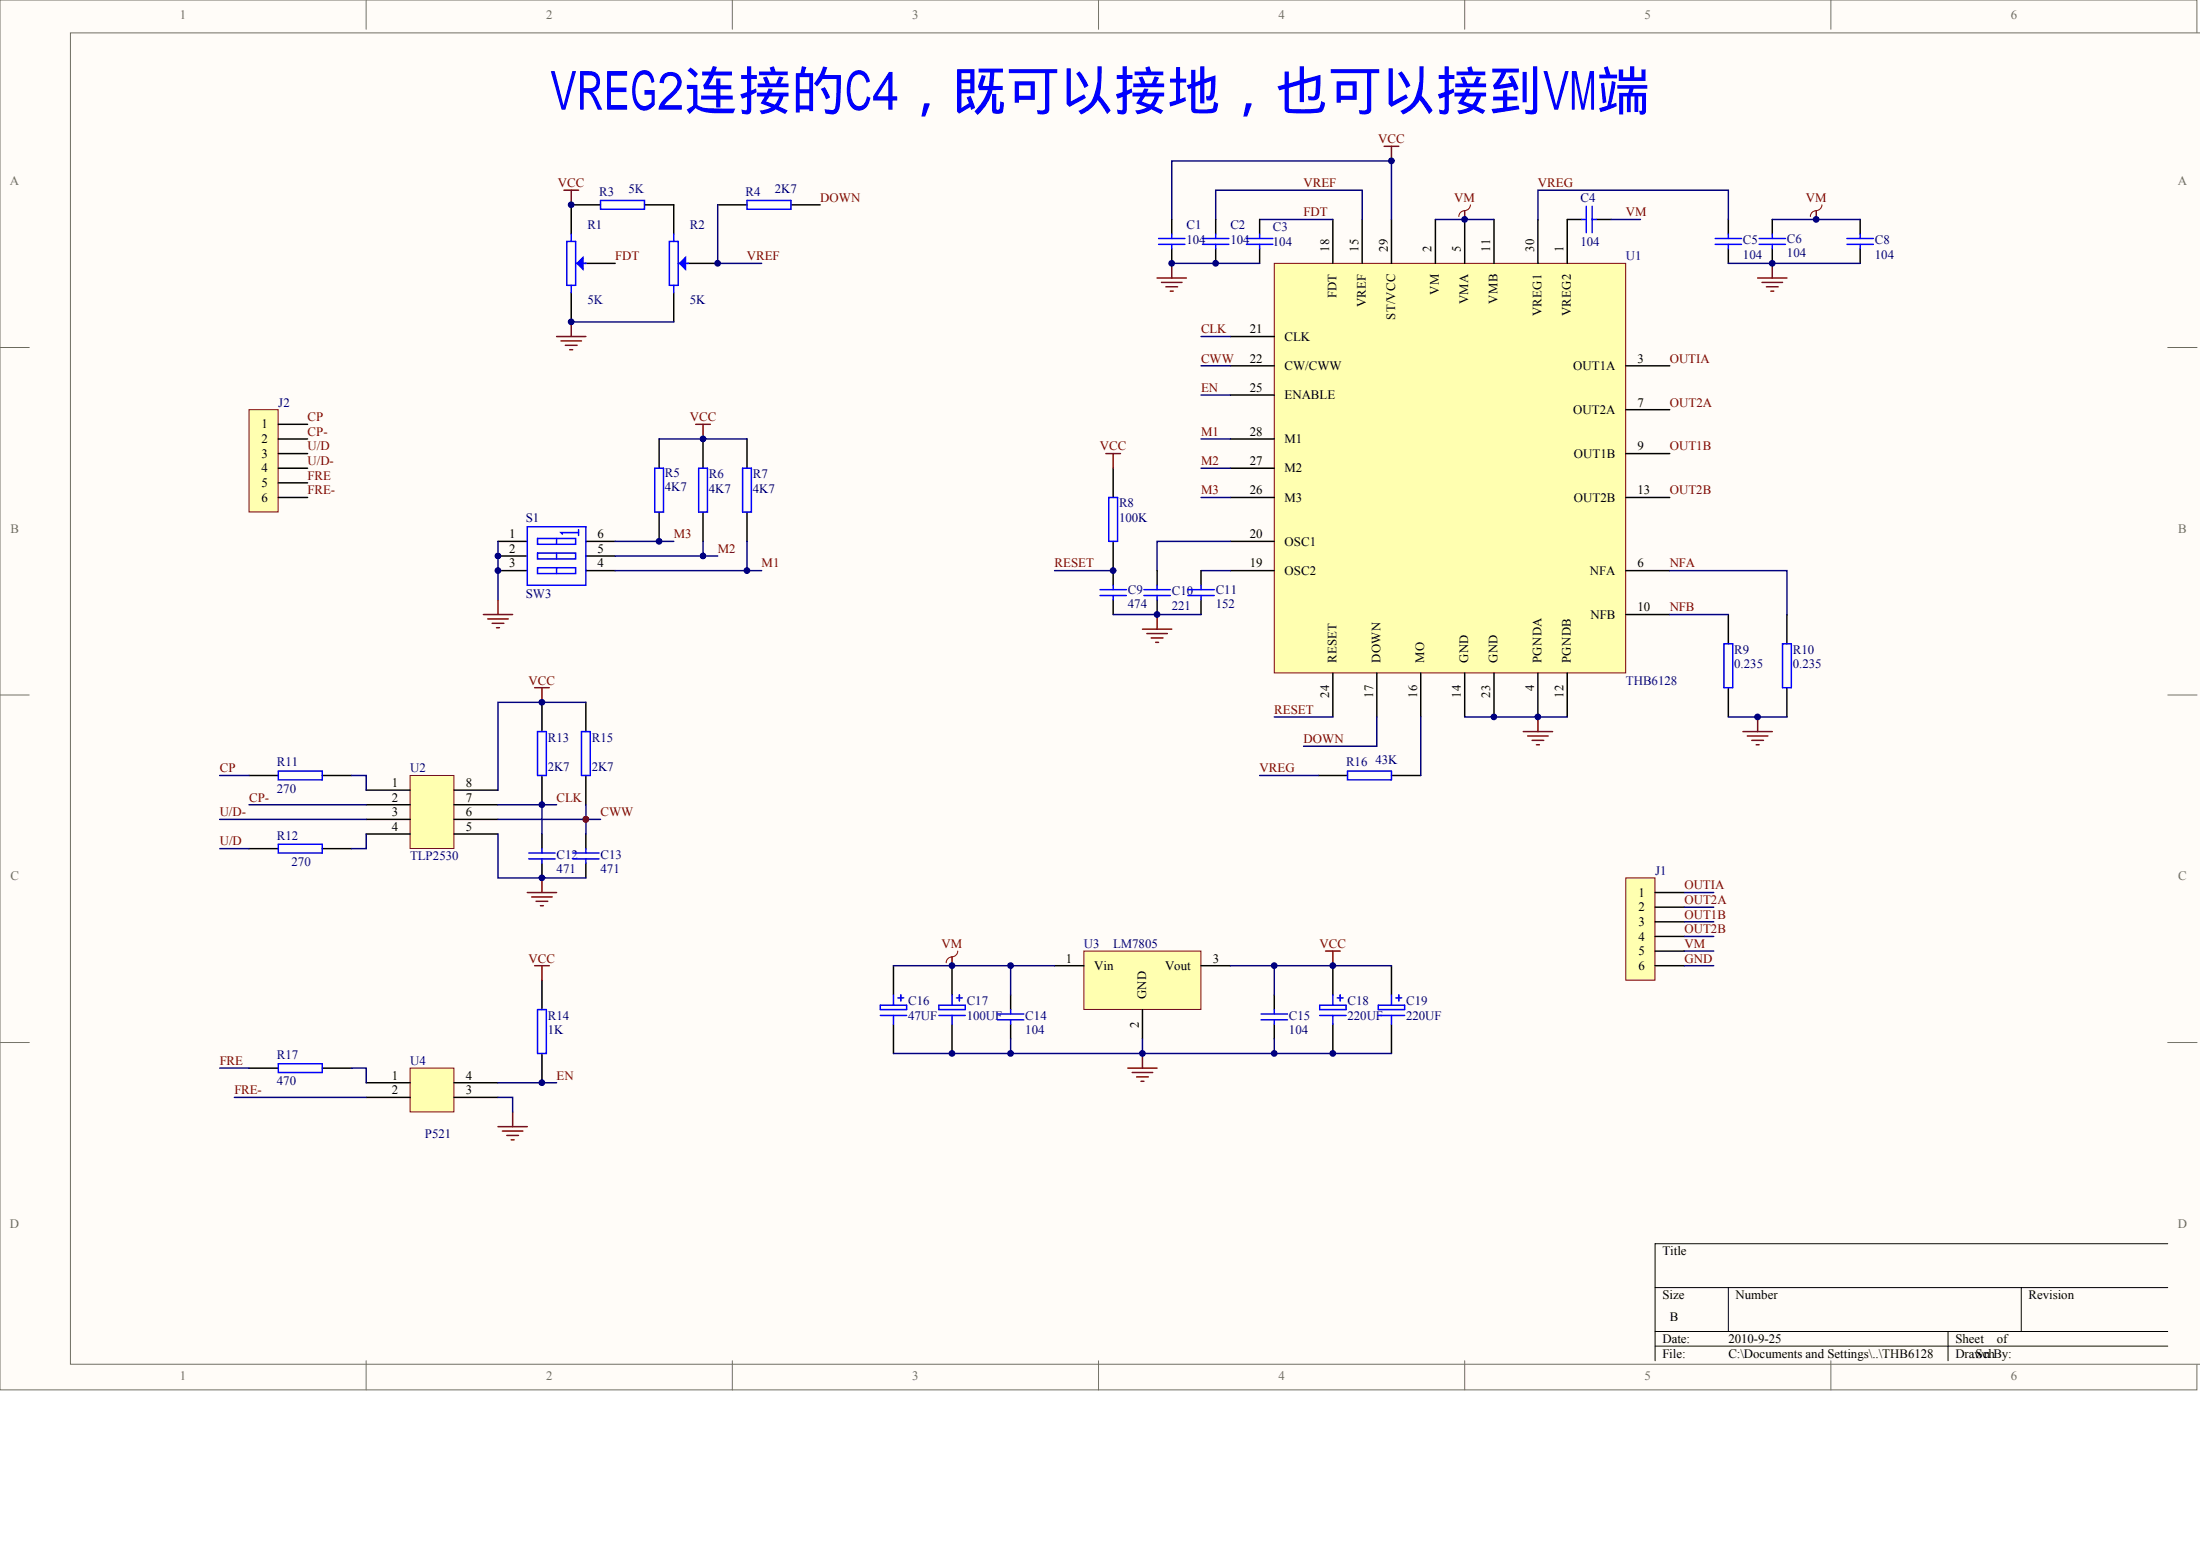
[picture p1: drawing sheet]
<svg xmlns="http://www.w3.org/2000/svg" width="840mm" height="594mm" viewBox="0 0 840 594" stroke-linecap="round" stroke-linejoin="round" font-family="sans-serif">
<g fill="#fffcf8" stroke="#716f64" stroke-width=".38">
<path d="M0 0h838.4v530.3h-838.4z"/>
<path d="M26.9 12.6h812.8v507.9h-812.8z"/>
</g>
<g fill="none" stroke="#716f64" stroke-width=".38">
<path d="M139.7 0v11.2M279.5 0v11.2M419.2 0v11.2M559 0v11.2M698.7 0v11.2M0 132.6h11.2M827.3 132.6h11.2M0 265.2h11.2M827.3 265.2h11.2M0 397.8h11.2M827.3 397.8h11.2M139.7 519.2v11.2"/>
<path d="M279.5 519.2v11.2M419.2 519.2v11.2M559 519.2v11.2M698.7 519.2v11.2"/>
</g>
<path d="M827.3 474.5h-195.6v44.7M631.7 491.3h195.6M659.6 491.3v16.7M771.4 491.3v16.7M631.7 508h195.6M631.7 513.6h195.6M743.5 508v11.2" fill="none" stroke="#000" stroke-width=".38"/>
<circle cx="223.6" cy="312.6" r="1.09" fill="#000080" stroke="#000080" stroke-width=".38"/>
<path d="M486.3 100.5h134.1v156.3h-134.1z" fill="#ffffb0" stroke="#800000" stroke-width=".38"/>
<g fill="none" stroke="#000" stroke-width=".56">
<path d="M229.2 78.2h-11.2v11.1M246 78.2h11.1v11.1M273.9 78.2h11.2M301.9 78.2h11.1M447.2 83.7v5.6M447.2 94.9v5.6M464 83.7v5.6M464 94.9v5.6M480.7 83.7v5.6M480.7 94.9v5.6M508.7 83.7v16.8M519.9 83.7v16.8"/>
<path d="M531 83.7v16.8M547.8 83.7v16.8M559 83.7v16.8M570.2 83.7v16.8M586.9 83.7v16.8M603.7 83.7h-5.6v16.8M609.3 83.7h5.6M659.6 83.7v5.6M659.6 94.9v5.6M676.4 83.7v5.6M676.4 94.9v5.6M709.9 83.7v5.6"/>
<path d="M709.9 94.9v5.6M218 111.7v11.1M223.6 100.5h11.2M257.1 111.7v11.1M262.7 100.5h11.2M469.6 139.6h16.7M469.6 128.4h16.7M620.5 139.6h16.7M469.6 150.7h16.7M620.5 156.3h16.7M251.5 167.5v11.2M268.3 167.5v11.2"/>
<path d="M285.1 167.5v11.2M424.8 178.7v11.1M469.6 178.7h16.7M469.6 167.5h16.7M620.5 173.1h16.7M251.5 195.4v11.2M268.3 195.4v11.2M285.1 195.4v11.2M469.6 189.8h16.7M620.5 189.8h16.7M190.1 217.7h11.1M190.1 206.6h11.1"/>
<path d="M190.1 212.1h11.1M223.6 217.7h11.2M223.6 206.6h11.2M223.6 212.1h11.2M424.8 206.6v16.7M441.6 217.7v5.6M458.4 217.7v5.6M469.6 217.7h16.7M469.6 206.6h16.7M620.5 217.7h16.7M424.8 228.9v5.6M441.6 228.9v5.6"/>
<path d="M458.4 228.9v5.6M620.5 234.5h16.7M659.6 234.5v11.1M682 234.5v11.1M508.7 256.8v16.8M525.4 256.8v16.8M542.2 256.8v16.8M559 256.8v16.8M570.2 256.8v16.8M586.9 256.8v16.8M598.1 256.8v16.8M659.6 262.4v11.2"/>
<path d="M682 262.4v11.2M503.1 295.9h11.2M531 295.9h11.2"/>
</g>
<g fill="none" stroke="#00f" stroke-width=".56">
<path d="M229.2 76.5h16.8v3.3h-16.8zM285.1 76.5h16.8v3.3h-16.8zM605.4 78.7v10.1M607.6 78.7v10.1M216.3 92.1h3.4v16.8h-3.4zM218 89.3v2.8M255.5 92.1h3.3v16.8h-3.3zM257.1 89.3v2.8M442.2 93.2h10M442.2 91h10M447.2 89.3v1.7M447.2 93.2v1.7"/>
<path d="M458.9 93.2h10.1M458.9 91h10.1M464 89.3v1.7M464 93.2v1.7M475.7 93.2h10.1M475.7 91h10.1M480.7 89.3v1.7M480.7 93.2v1.7M603.7 83.7h1.7M607.6 83.7h1.7M654.6 93.2h10M654.6 91h10"/>
<path d="M659.6 89.3v1.7M659.6 93.2v1.7M671.3 93.2h10.1M671.3 91h10.1M676.4 89.3v1.7M676.4 93.2v1.7M704.9 93.2h10M704.9 91h10M709.9 89.3v1.7M709.9 93.2v1.7M218 108.9v2.8M219.7 100.5h3.9"/>
<path d="M257.1 108.9v2.8M258.8 100.5h3.9M249.9 178.7h3.3v16.7h-3.3zM266.6 178.7h3.4v16.7h-3.4zM283.4 178.7h3.4v16.7h-3.4zM423.2 189.8h3.3v16.8h-3.3zM201.2 201h22.4v22.3h-22.4zM205.1 205.4h14.6v2.3h-14.6zM205.1 211h14.6v2.3h-14.6zM205.1 216.6h14.6v2.2h-14.6zM212.4 205.4v2.3M212.4 211v2.3"/>
<path d="M212.4 216.6v2.2M220.8 202.1v2.2M220.8 203.2h-6.7l.6 .6M419.8 227.2h10.1M419.8 225h10.1M424.8 223.3v1.7M424.8 227.2v1.7M436.6 227.2h10M436.6 225h10M441.6 223.3v1.7M441.6 227.2v1.7M453.3 227.2h10.1"/>
<path d="M453.3 225h10.1M458.4 223.3v1.7M458.4 227.2v1.7M657.9 245.6h3.4v16.8h-3.4zM680.3 245.6h3.3v16.8h-3.3zM514.3 294.2h16.7v3.4h-16.7z"/>
</g>
<g fill="#00f" stroke="#00f" stroke-width=".56">
<path d="M220.2 100.5l2.3-2.2v4.4z"/>
<path d="M259.4 100.5l2.2-2.2v4.4z"/>
</g>
<g fill="none" stroke="#800000" stroke-width=".56">
<path d="M528.2 55.8h5.6M531 55.8v5.6M215.2 72.6h5.6M218 72.6v5.6M559 80.4v3.3M693.1 80.4v3.3M441.6 106.1h11.2M443.3 107.7h7.8M445 109.4h4.4M446.6 111.1h1.1M447.2 100.5v5.6M670.8 106.1h11.2"/>
<path d="M672.5 107.7h7.8M674.1 109.4h4.5M675.8 111.1h1.1M676.4 100.5v5.6M212.4 128.4h11.2M214.1 130.1h7.8M215.8 131.8h4.4M217.4 133.4h1.2M218 122.8v5.6M265.5 161.9h5.6M268.3 161.9v5.6M422 173.1h5.6"/>
<path d="M424.8 173.1v5.6M184.5 234.5h11.1M186.1 236.2h7.9M187.8 237.8h4.5M189.5 239.5h1.1M190.1 228.9v5.6M441.6 234.5v5.6M436 240.1h11.2M437.7 241.7h7.8M439.4 243.4h4.4M441 245.1h1.2M581.3 279.1h11.2"/>
<path d="M586.9 273.6v5.5M665.2 279.1h11.2M670.8 273.6v5.5M583 280.8h7.9M584.7 282.5h4.5M586.4 284.2h1.1M666.9 280.8h7.8M668.5 282.5h4.5M670.2 284.2h1.1M206.8 335v5.6M201.2 340.6h11.2M202.9 342.2h7.8"/>
<path d="M204.6 343.9h4.5M206.3 345.6h1.1"/>
</g>
<g fill="none" stroke="#000080" stroke-width=".56">
<path d="M447.2 83.7v-22.3h83.8v22.3M464 83.7v-11.1h55.9v11.1M480.7 83.7h28M547.8 83.7h22.4M586.9 83.7v-11.1h72.7v11.1M676.4 83.7h33.5M447.2 100.5h33.5M659.6 100.5h50.3M218 122.8h39.1M251.5 167.5h33.6M458.4 167.5h11.2M458.4 178.7h11.2"/>
<path d="M458.4 189.8h11.2M190.1 206.6v22.3M234.8 206.6h22.3M234.8 212.1h39.1M234.8 217.7h55.9M268.3 206.6v5.5M285.1 206.6v11.1M402.5 217.7h22.3M458.4 217.7h11.2M469.6 206.6h-28v11.1M637.2 217.7h44.8v16.8M424.8 234.5h33.6"/>
<path d="M637.2 234.5h22.4M486.3 273.6h22.4M525.4 273.6v11.1h-27.9M559 273.6h39.1M659.6 273.6h22.4"/>
</g>
<path d="M561.2 78.2l-.7 1.5-1.5 .6M695.3 78.2l-.6 1.5-1.6 .6M559 80.4a2.21 2.21 0 0 0-2.2 2.2M693.1 80.4a2.21 2.21 0 0 0-2.2 2.2" fill="none" stroke="#800000" stroke-width=".38"/>
<path d="M156.5 295.9h16.7v27.8h-16.7z" fill="#ffffb0" stroke="#800000" stroke-width=".38"/>
<path d="M139.7 301.5h16.8M139.7 307.1h16.8M139.7 312.6h16.8M139.7 318.2h16.8M173.3 301.5h16.8M173.3 307.1h16.8M173.3 312.6h16.8M173.3 318.2h16.8" fill="none" stroke="#000" stroke-width=".56"/>
<path d="M156.5 407.5h16.7v16.7h-16.7z" fill="#ffffb0" stroke="#800000" stroke-width=".38"/>
<g fill="none" stroke="#000" stroke-width=".56">
<path d="M206.8 268v11.1M223.6 268v11.1M95 295.9h11.2M123 295.9h11.2M206.8 295.9v11.2M223.6 295.9v11.2M206.8 318.2v5.6M223.6 318.2v5.6M95 323.8h11.2M123 323.8h11.2M206.8 329.4v5.6M223.6 329.4v5.6"/>
<path d="M206.8 374v11.2M95 407.5h11.2M123 407.5h11.2M139.7 413.1h16.8M139.7 418.7h16.8M173.3 413.1h16.8M173.3 418.7h16.8M206.8 402v11.1"/>
</g>
<g fill="none" stroke="#00f" stroke-width=".56">
<path d="M205.1 279.1h3.4v16.8h-3.4zM221.9 279.1h3.4v16.8h-3.4zM106.2 294.2h16.8v3.4h-16.8zM106.2 322.1h16.8v3.4h-16.8zM201.8 325.5h10.1M201.8 327.7h10.1M206.8 323.8v1.7M206.8 327.7v1.7M218.6 325.5h10M218.6 327.7h10M223.6 323.8v1.7M223.6 327.7v1.7"/>
<path d="M205.1 385.2h3.4v16.8h-3.4zM106.2 405.9h16.8v3.3h-16.8z"/>
</g>
<g fill="none" stroke="#000080" stroke-width=".56">
<path d="M458.4 128.4h11.2M458.4 139.6h11.2M458.4 150.7h11.2M223.6 268h-33.5v33.5M83.8 295.9h11.2M134.2 295.9h5.5v5.6M83.8 312.6h55.9M95 307.1h44.7M139.7 318.2v5.6h-5.5M190.1 318.2v16.8h33.5M190.1 312.6h39.1M190.1 307.1h22.3"/>
<path d="M206.8 307.1v11.1M223.6 307.1v11.1M83.8 323.8h11.2M83.8 407.5h11.2M89.4 418.7h50.3M134.2 407.5h5.5v5.6M190.1 418.7h5.5v5.6M190.1 413.1h22.3"/>
</g>
<path d="M204 262.4h5.6M206.8 262.4v5.6M204 368.5h5.6M206.8 368.5v5.5M190.1 429.9h11.1M191.7 431.6h7.9M193.4 433.2h4.5M195.1 434.9h1.1M195.6 424.3v5.6" fill="none" stroke="#800000" stroke-width=".56"/>
<circle cx="223.6" cy="312.6" r="1.09" fill="#800000" stroke="#800000" stroke-width=".38"/>
<path d="M95 156.3h11.2v39h-11.2z" fill="#ffffb0" stroke="#800000" stroke-width=".38"/>
<path d="M106.2 161.9h11.2M106.2 167.5h11.2M106.2 173.1h11.2M106.2 178.7h11.2M106.2 184.2h11.2M106.2 189.8h11.2" fill="none" stroke="#000" stroke-width=".56"/>
<path d="M620.5 335h11.1v39h-11.1z" fill="#ffffb0" stroke="#800000" stroke-width=".38"/>
<path d="M631.7 340.6h11.1M631.7 346.1h11.1M631.7 351.7h11.1M631.7 357.3h11.1M631.7 362.9h11.1M631.7 368.5h11.1" fill="none" stroke="#000" stroke-width=".56"/>
<path d="M413.7 362.9h44.6v22.3h-44.6z" fill="#ffffb0" stroke="#800000" stroke-width=".38"/>
<g fill="none" stroke="#000" stroke-width=".56">
<path d="M341 368.5v11.1M363.3 368.5v11.1M385.7 379.6v5.6M402.5 368.5h11.2M458.4 368.5h11.2M486.3 379.6v5.6M508.7 368.5v11.1M531 368.5v11.1M341 390.8v11.2M363.3 390.8v11.2M385.7 390.8v5.6M436 385.2v11.2"/>
<path d="M486.3 390.8v5.6M508.7 390.8v11.2M531 390.8v11.2"/>
</g>
<g fill="none" stroke="#00f" stroke-width=".56">
<path d="M341 379.6v3.9M343.8 379.6v2.3M363.3 379.6v3.9M366.1 379.6v2.3M508.7 379.6v3.9M511.5 379.6v2.3M531 379.6v3.9M533.8 379.6v2.3M336 383.5h10v1.7h-10zM336 387.4h10M341 387.4v3.4M342.7 380.7h2.2"/>
<path d="M358.3 387.4h10.1M358.3 383.5h10.1v1.7h-10.1zM363.3 387.4v3.4M365 380.7h2.3M380.7 389.1h10M380.7 386.9h10M385.7 385.2v1.7M385.7 389.1v1.7M481.3 389.1h10.1M481.3 386.9h10.1M486.3 385.2v1.7M486.3 389.1v1.7"/>
<path d="M503.6 387.4h10.1M503.6 383.5h10.1v1.7h-10.1zM508.7 387.4v3.4M510.4 380.7h2.2M526 387.4h10.1M526 383.5h10.1v1.7h-10.1zM531 387.4v3.4M532.7 380.7h2.3"/>
</g>
<g fill="none" stroke="#000080" stroke-width=".56">
<path d="M273.9 78.2v22.3h16.8M614.9 83.7h11.2M542.2 273.6v22.3M480.7 295.9h22.4M642.8 357.3h11.2M642.8 351.7h11.2M642.8 346.1h11.2M642.8 340.6h11.2M341 368.5h61.5M385.7 368.5v11.1M469.6 368.5h61.4M486.3 368.5v11.1"/>
<path d="M642.8 368.5h11.2M642.8 362.9h11.2M385.7 396.4v5.6M436 396.4v5.6M486.3 396.4v5.6M341 402h190"/>
</g>
<path d="M363.3 365.1v3.4M505.9 362.9h5.6M508.7 362.9v5.6M430.4 407.5h11.2M432.1 409.2h7.8M433.8 410.9h4.4M435.5 412.6h1.1M436 402v5.5" fill="none" stroke="#800000" stroke-width=".56"/>
<path d="M363.3 365.1a2.21 2.21 0 0 0-2.2 2.3M365.5 362.9l-.6 1.5-1.6 .7" fill="none" stroke="#800000" stroke-width=".38"/>
<g fill="#000080" stroke="#000080" stroke-width=".38">
<circle cx="190" cy="217.7" r="1.09"/>
<circle cx="190" cy="212.1" r="1.09"/>
<circle cx="206.8" cy="413.1" r="1.09"/>
<circle cx="206.8" cy="334.9" r="1.09"/>
<circle cx="206.8" cy="307" r="1.09"/>
<circle cx="206.8" cy="267.9" r="1.09"/>
<circle cx="218" cy="122.8" r="1.09"/>
<circle cx="218" cy="78.1" r="1.09"/>
<circle cx="251.5" cy="206.5" r="1.09"/>
<circle cx="268.3" cy="212.1" r="1.09"/>
<circle cx="268.3" cy="167.5" r="1.09"/>
<circle cx="273.9" cy="100.5" r="1.09"/>
<circle cx="285.1" cy="217.7" r="1.09"/>
<circle cx="363.3" cy="401.9" r="1.09"/>
<circle cx="363.3" cy="368.4" r="1.09"/>
<circle cx="385.7" cy="401.9" r="1.09"/>
<circle cx="385.7" cy="368.4" r="1.09"/>
<circle cx="424.8" cy="217.7" r="1.09"/>
<circle cx="436" cy="401.9" r="1.09"/>
<circle cx="441.6" cy="234.5" r="1.09"/>
<circle cx="447.2" cy="100.5" r="1.09"/>
<circle cx="463.9" cy="100.5" r="1.09"/>
<circle cx="486.3" cy="401.9" r="1.09"/>
<circle cx="486.3" cy="368.4" r="1.09"/>
<circle cx="508.7" cy="401.9" r="1.09"/>
<circle cx="508.7" cy="368.4" r="1.09"/>
<circle cx="531" cy="61.4" r="1.09"/>
<circle cx="559" cy="83.7" r="1.09"/>
<circle cx="570.1" cy="273.5" r="1.09"/>
<circle cx="586.9" cy="273.5" r="1.09"/>
<circle cx="670.8" cy="273.5" r="1.09"/>
<circle cx="676.3" cy="100.5" r="1.09"/>
<circle cx="693.1" cy="83.7" r="1.09"/>
</g>
<text font-size="20.5" fill="#00f" x="209.9" y="41.8">VREG2连接的C4，既可以接地，也可以接到VM端</text>
<g font-size="4.9" fill="#716f64">
<text x="68.6" y="7.2">1</text>
<text x="208.4" y="7.2">2</text>
<text x="348.1" y="7.2">3</text>
<text x="487.9" y="7.2">4</text>
<text x="627.6" y="7.2">5</text>
<text x="767.4" y="7.2">6</text>
<text x="3.8" y="70.6">A</text>
<text x="831.1" y="70.6">A</text>
<text x="4" y="203.2">B</text>
<text x="831.3" y="203.2">B</text>
<text x="4" y="335.8">C</text>
<text x="831.3" y="335.8">C</text>
<text x="3.8" y="468.4">D</text>
<text x="831.1" y="468.4">D</text>
<text x="68.6" y="526.4">1</text>
<text x="208.4" y="526.4">2</text>
<text x="348.1" y="526.4">3</text>
<text x="487.9" y="526.4">4</text>
<text x="627.6" y="526.4">5</text>
<text x="767.4" y="526.4">6</text>
</g>
<g font-size="4.9" fill="#800000">
<text x="526" y="54.6">VCC</text>
<text x="212.9" y="71.4">VCC</text>
<text x="497.5" y="71.4">VREF</text>
<text x="586.9" y="71.4">VREG</text>
<text x="313" y="77">DOWN</text>
<text x="555" y="77">VM</text>
<text x="689.2" y="77">VM</text>
<text x="497.5" y="82.5">FDT</text>
<text x="620.5" y="82.5">VM</text>
<text x="234.8" y="99.3">FDT</text>
<text x="285.1" y="99.3">VREF</text>
<text x="458.4" y="127.2">CLK</text>
<text x="458.4" y="138.4">CWW</text>
<text x="637.2" y="138.4">OUTIA</text>
<text x="458.4" y="149.5">EN</text>
<text x="637.2" y="155.1">OUT2A</text>
<text x="117.4" y="160.7">CP</text>
<text x="263.2" y="160.7">VCC</text>
<text x="117.4" y="166.3">CP-</text>
<text x="458.4" y="166.3">M1</text>
<text x="117.4" y="171.9">U/D</text>
<text x="419.7" y="171.9">VCC</text>
<text x="637.2" y="171.9">OUT1B</text>
<text x="117.4" y="177.4">U/D-</text>
<text x="458.4" y="177.4">M2</text>
<text x="117.4" y="183">FRE</text>
<text x="117.4" y="188.6">FRE-</text>
<text x="458.4" y="188.6">M3</text>
<text x="637.2" y="188.6">OUT2B</text>
<text x="257.1" y="205.4">M3</text>
<text x="273.9" y="210.9">M2</text>
<text x="290.7" y="216.5">M1</text>
<text x="402.5" y="216.5">RESET</text>
<text x="637.2" y="216.5">NFA</text>
<text x="637.2" y="233.3">NFB</text>
<text x="201.7" y="261.2">VCC</text>
<text x="486.3" y="272.3">RESET</text>
<text x="497.5" y="283.5">DOWN</text>
<text x="83.8" y="294.7">CP</text>
<text x="480.7" y="294.7">VREG</text>
<text x="95" y="305.8">CP-</text>
<text x="212.4" y="305.9">CLK</text>
<text x="83.8" y="311.4">U/D-</text>
<text x="229.2" y="311.4">CWW</text>
<text x="83.8" y="322.6">U/D</text>
<text x="642.8" y="339.3">OUTIA</text>
<text x="642.8" y="344.9">OUT2A</text>
<text x="642.8" y="350.5">OUT1B</text>
<text x="642.8" y="356.1">OUT2B</text>
<text x="359.4" y="361.7">VM</text>
<text x="503.6" y="361.7">VCC</text>
<text x="642.8" y="361.7">VM</text>
<text x="201.7" y="367.3">VCC</text>
<text x="642.8" y="367.3">GND</text>
<text x="83.8" y="406.3">FRE</text>
<text x="212.4" y="411.9">EN</text>
<text x="89.4" y="417.5">FRE-</text>
</g>
<g font-size="4.9" fill="#000080">
<text x="228.6" y="74.7">R3</text>
<text x="239.8" y="73.6">5K</text>
<text x="284.5" y="74.7">R4</text>
<text x="295.7" y="73.6">2K7</text>
<text x="603.1" y="77">C4</text>
<text x="224.2" y="87.6">R1</text>
<text x="263.3" y="87.6">R2</text>
<text x="452.8" y="87.6">C1</text>
<text x="469.6" y="87.6">C2</text>
<text x="485.8" y="88.1">C3</text>
<text x="452.8" y="93.1">104</text>
<text x="469.6" y="93.1">104</text>
<text x="485.8" y="93.7">104</text>
<text x="603.1" y="93.7">104</text>
<text x="665.2" y="93.1">C5</text>
<text x="682" y="92.6">C6</text>
<text x="715.5" y="93.1">C8</text>
<text x="620.5" y="99.3">U1</text>
<text x="665.2" y="98.7">104</text>
<text x="682" y="98.2">104</text>
<text x="715.5" y="98.7">104</text>
<text x="224.2" y="116">5K</text>
<text x="263.3" y="116">5K</text>
<text x="106.2" y="155.1">J2</text>
<text x="253.8" y="181.9">R5</text>
<text x="270.6" y="182.5">R6</text>
<text x="287.3" y="182.5">R7</text>
<text x="253.8" y="187.5">4K7</text>
<text x="270.6" y="188.1">4K7</text>
<text x="287.3" y="188.1">4K7</text>
<text x="427.1" y="193.6">R8</text>
<text x="200.7" y="199.2">S1</text>
<text x="427.1" y="199.2">100K</text>
<text x="430.4" y="226.6">C9</text>
<text x="447.2" y="227.1">C10</text>
<text x="464" y="226.6">C11</text>
<text x="200.7" y="228.2">SW3</text>
<text x="430.4" y="232.2">474</text>
<text x="447.2" y="232.7">221</text>
<text x="464" y="232.2">152</text>
<text x="661.8" y="249.5">R9</text>
<text x="684.2" y="249.5">R10</text>
<text x="661.8" y="255">0.235</text>
<text x="684.2" y="255">0.235</text>
<text x="620.5" y="261.2">THB6128</text>
<text x="209.1" y="283">R13</text>
<text x="225.8" y="283">R15</text>
<text x="105.6" y="292.5">R11</text>
<text x="513.7" y="292.5">R16</text>
<text x="524.9" y="291.3">43K</text>
<text x="156.5" y="294.7">U2</text>
<text x="209.1" y="294.1">2K7</text>
<text x="225.8" y="294.1">2K7</text>
<text x="105.6" y="302.5">270</text>
<text x="105.6" y="320.4">R12</text>
<text x="156.5" y="328.2">TLP2530</text>
<text x="212.4" y="327.6">C12</text>
<text x="229.2" y="327.6">C13</text>
<text x="111.2" y="330.4">270</text>
<text x="212.4" y="333.2">471</text>
<text x="229.2" y="333.2">471</text>
<text x="631.7" y="333.8">J1</text>
<text x="413.6" y="361.7">U3</text>
<text x="424.8" y="361.7">LM7805</text>
<text x="346.6" y="383.5">C16</text>
<text x="368.9" y="383.5">C17</text>
<text x="514.3" y="383.5">C18</text>
<text x="536.6" y="383.5">C19</text>
<text x="209.1" y="389">R14</text>
<text x="346.6" y="389">47UF</text>
<text x="368.9" y="389">100UF</text>
<text x="391.3" y="389">C14</text>
<text x="491.9" y="389">C15</text>
<text x="514.3" y="389">220UF</text>
<text x="536.6" y="389">220UF</text>
<text x="209.1" y="394.6">1K</text>
<text x="391.3" y="394.6">104</text>
<text x="491.9" y="394.6">104</text>
<text x="105.6" y="404.1">R17</text>
<text x="156.5" y="406.3">U4</text>
<text x="105.6" y="414.2">470</text>
<text x="162.1" y="434.3">P521</text>
</g>
<g font-size="4.9">
<text x="507.3" y="96" transform="rotate(-90 507.3 96)">18</text>
<text x="518.4" y="96" transform="rotate(-90 518.4 96)">15</text>
<text x="529.6" y="96" transform="rotate(-90 529.6 96)">29</text>
<text x="546.4" y="96" transform="rotate(-90 546.4 96)">2</text>
<text x="557.6" y="96" transform="rotate(-90 557.6 96)">5</text>
<text x="568.7" y="96" transform="rotate(-90 568.7 96)">11</text>
<text x="585.5" y="96" transform="rotate(-90 585.5 96)">30</text>
<text x="596.7" y="96" transform="rotate(-90 596.7 96)">1</text>
<text x="510" y="113.9" transform="rotate(-90 510 113.9)">FDT</text>
<text x="549.2" y="112.5" transform="rotate(-90 549.2 112.5)">VM</text>
<text x="521.2" y="117.2" transform="rotate(-90 521.2 117.2)">VREF</text>
<text x="560.4" y="116.1" transform="rotate(-90 560.4 116.1)">VMA</text>
<text x="571.5" y="115.8" transform="rotate(-90 571.5 115.8)">VMB</text>
<text x="532.4" y="122" transform="rotate(-90 532.4 122)">ST/VCC</text>
<text x="588.3" y="120.6" transform="rotate(-90 588.3 120.6)">VREG1</text>
<text x="599.5" y="120.6" transform="rotate(-90 599.5 120.6)">VREG2</text>
<text x="476.9" y="127.2">21</text>
<text x="490.2" y="130">CLK</text>
<text x="476.9" y="138.4">22</text>
<text x="490.2" y="141.2">CW/CWW</text>
<text x="600.4" y="141.2">OUT1A</text>
<text x="624.9" y="138.4">3</text>
<text x="476.9" y="149.5">25</text>
<text x="490.2" y="152.3">ENABLE</text>
<text x="624.9" y="155.1">7</text>
<text x="600.4" y="157.9">OUT2A</text>
<text x="99.8" y="163.5">1</text>
<text x="476.9" y="166.3">28</text>
<text x="99.8" y="169.1">2</text>
<text x="490.2" y="169.1">M1</text>
<text x="624.9" y="171.9">9</text>
<text x="99.8" y="174.7">3</text>
<text x="476.9" y="177.4">27</text>
<text x="600.6" y="174.7">OUT1B</text>
<text x="99.8" y="180.2">4</text>
<text x="99.8" y="185.8">5</text>
<text x="490.2" y="180.2">M2</text>
<text x="99.8" y="191.4">6</text>
<text x="476.9" y="188.6">26</text>
<text x="490.2" y="191.4">M3</text>
<text x="600.6" y="191.4">OUT2B</text>
<text x="624.9" y="188.6">13</text>
<text x="194.3" y="205.4">1</text>
<text x="228.1" y="205.4">6</text>
<text x="476.9" y="205.4">20</text>
<text x="490.2" y="208.2">OSC1</text>
<text x="194.3" y="210.9">2</text>
<text x="228.1" y="210.9">5</text>
<text x="194.3" y="216.5">3</text>
<text x="228.1" y="216.5">4</text>
<text x="476.9" y="216.5">19</text>
<text x="490.2" y="219.3">OSC2</text>
<text x="606.8" y="219.3">NFA</text>
<text x="624.9" y="216.5">6</text>
<text x="624.9" y="233.3">10</text>
<text x="607.1" y="236.1">NFB</text>
<text x="510" y="252.9" transform="rotate(-90 510 252.9)">RESET</text>
<text x="526.8" y="252.9" transform="rotate(-90 526.8 252.9)">DOWN</text>
<text x="543.6" y="252.9" transform="rotate(-90 543.6 252.9)">MO</text>
<text x="560.4" y="252.9" transform="rotate(-90 560.4 252.9)">GND</text>
<text x="571.5" y="252.9" transform="rotate(-90 571.5 252.9)">GND</text>
<text x="588.3" y="252.9" transform="rotate(-90 588.3 252.9)">PGNDA</text>
<text x="599.5" y="252.9" transform="rotate(-90 599.5 252.9)">PGNDB</text>
<text x="585.5" y="263.8" transform="rotate(-90 585.5 263.8)">4</text>
<text x="507.3" y="266.3" transform="rotate(-90 507.3 266.3)">24</text>
<text x="524" y="266.3" transform="rotate(-90 524 266.3)">17</text>
<text x="540.8" y="266.3" transform="rotate(-90 540.8 266.3)">16</text>
<text x="557.6" y="266.3" transform="rotate(-90 557.6 266.3)">14</text>
<text x="568.7" y="266.3" transform="rotate(-90 568.7 266.3)">23</text>
<text x="596.7" y="266.3" transform="rotate(-90 596.7 266.3)">12</text>
<text x="149.6" y="300.3">1</text>
<text x="149.6" y="305.9">2</text>
<text x="177.8" y="305.9">7</text>
<text x="177.8" y="300.3">8</text>
<text x="149.6" y="311.4">3</text>
<text x="177.8" y="311.4">6</text>
<text x="149.6" y="317">4</text>
<text x="177.8" y="317">5</text>
<text x="625.3" y="342.1">1</text>
<text x="625.3" y="347.7">2</text>
<text x="625.3" y="353.3">3</text>
<text x="625.3" y="358.9">4</text>
<text x="625.3" y="364.5">5</text>
<text x="406.7" y="367.3">1</text>
<text x="417.6" y="370.1">Vin</text>
<text x="444.6" y="370.1">Vout</text>
<text x="462.8" y="367.3">3</text>
<text x="625.3" y="370.1">6</text>
<text x="437.4" y="381.3" transform="rotate(-90 437.4 381.3)">GND</text>
<text x="434.6" y="392.2" transform="rotate(-90 434.6 392.2)">2</text>
<text x="149.6" y="411.9">1</text>
<text x="177.8" y="411.9">4</text>
<text x="149.6" y="417.5">2</text>
<text x="177.8" y="417.5">3</text>
<text x="634.5" y="478.9">Title</text>
<text x="634.5" y="495.7">Size</text>
<text x="662.4" y="495.7">Number</text>
<text x="774.2" y="495.7">Revision</text>
<text x="637.2" y="504">B</text>
<text x="634.5" y="512.4">Date:</text>
<text x="659.6" y="512.4">2010-9-25</text>
<text x="746.2" y="512.4">Sheet</text>
<text x="762" y="512.4">of</text>
<text x="634.5" y="518">File:</text>
<text x="659.6" y="518">C:\Documents and Settings\..\THB6128</text>
<text x="746.2" y="518">Drawn By:</text>
<text x="752.7" y="518">.Sch</text>
</g>
</svg>
